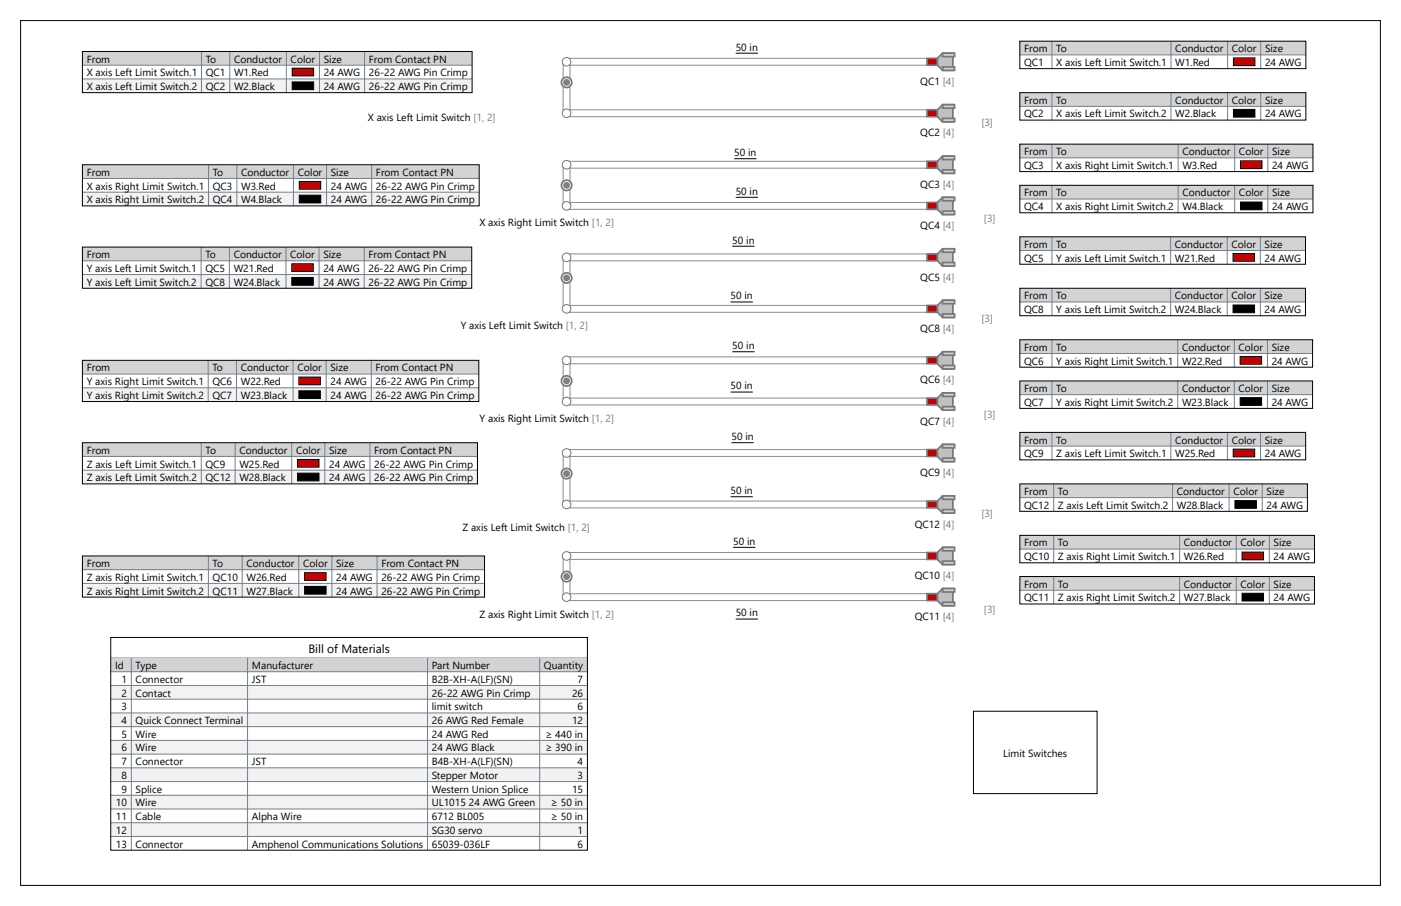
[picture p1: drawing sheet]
<svg xmlns="http://www.w3.org/2000/svg" width="432mm" height="279mm" viewBox="0 0 432 279" stroke-linecap="round" stroke-linejoin="round" font-family="sans-serif">
<path d="M6.3 6.3h419.1v266.7h-419.1z" fill="none" stroke="#000" stroke-width=".31"/>
<path d="M34.1 196.6h146.9v65.6h-146.9z" fill-rule="evenodd" fill="#fff"/>
<path d="M34.1 202.9h146.9" fill="none" stroke="#708090" stroke-width=".31"/>
<path d="M34.1 202.9h146.9v4.3h-146.9z" fill-rule="evenodd" fill="#d3d3d3"/>
<path d="M34.1 207.2h146.9" fill="none" stroke="#708090" stroke-width=".31"/>
<path d="M34.1 211.4h146.9v4.2h-146.9z" fill-rule="evenodd" fill="#f2f2f2"/>
<path d="M34.1 211.4h146.9M34.1 215.6h146.9" fill="none" stroke="#708090" stroke-width=".31"/>
<path d="M34.1 219.9h146.9v4.2h-146.9z" fill-rule="evenodd" fill="#f2f2f2"/>
<path d="M34.1 219.9h146.9M34.1 224.1h146.9" fill="none" stroke="#708090" stroke-width=".31"/>
<path d="M34.1 228.3h146.9v4.3h-146.9z" fill-rule="evenodd" fill="#f2f2f2"/>
<path d="M34.1 228.3h146.9M34.1 232.6h146.9" fill="none" stroke="#708090" stroke-width=".31"/>
<path d="M34.1 236.8h146.9v4.2h-146.9z" fill-rule="evenodd" fill="#f2f2f2"/>
<path d="M34.1 236.8h146.9M34.1 241h146.9" fill="none" stroke="#708090" stroke-width=".31"/>
<path d="M34.1 245.3h146.9v4.2h-146.9z" fill-rule="evenodd" fill="#f2f2f2"/>
<path d="M34.1 245.3h146.9M34.1 249.5h146.9" fill="none" stroke="#708090" stroke-width=".31"/>
<path d="M34.1 253.7h146.9v4.3h-146.9z" fill-rule="evenodd" fill="#f2f2f2"/>
<path d="M40.5 202.9v59.3M76.3 202.9v59.3M131.8 202.9v59.3M166.3 202.9v59.3M34.1 253.7h146.9M34.1 258h146.9" fill="none" stroke="#708090" stroke-width=".31"/>
<path d="M34.1 196.6h146.9v65.6h-146.9z" fill="none" stroke="#000" stroke-width=".31"/>
<path d="M25.4 15.9h120.1v12.7h-120.1z" fill-rule="evenodd" fill="#fff"/>
<path d="M25.4 15.9h120.1v4.2h-120.1z" fill-rule="evenodd" fill="#d3d3d3"/>
<path d="M25.4 20.1h120.1" fill="none" stroke="#708090" stroke-width=".31"/>
<path d="M25.4 24.3h120.1v4.3h-120.1z" fill-rule="evenodd" fill="#f2f2f2"/>
<path d="M62.1 15.9v12.7M70.8 15.9v12.7M88.3 15.9v12.7M98.5 15.9v12.7M112.4 15.9v12.7M25.4 24.3h120.1" fill="none" stroke="#708090" stroke-width=".31"/>
<path d="M90.1 21h6.6v2.4h-6.6z" fill-rule="evenodd" fill="#c00" stroke="#000" stroke-width=".31"/>
<path d="M90.1 25.3h6.6v2.3h-6.6z" fill-rule="evenodd" fill="#000" stroke="#000" stroke-width=".31"/>
<path d="M25.4 15.9h120.1v12.7h-120.1z" fill="none" stroke="#000" stroke-width=".31"/>
<path d="M314.3 12.7h88.2v8.5h-88.2z" fill-rule="evenodd" fill="#fff"/>
<path d="M314.3 12.7h88.2v4.2h-88.2z" fill-rule="evenodd" fill="#d3d3d3"/>
<path d="M314.3 16.9h88.2M324.2 12.7v8.5M360.9 12.7v8.5M378.4 12.7v8.5M388.6 12.7v8.5" fill="none" stroke="#708090" stroke-width=".31"/>
<path d="M380.2 17.9h6.6v2.3h-6.6z" fill-rule="evenodd" fill="#c00" stroke="#000" stroke-width=".31"/>
<path d="M314.3 12.7h88.2v8.5h-88.2z" fill="none" stroke="#000" stroke-width=".31"/>
<path d="M25.4 50.8h122.3v12.7h-122.3z" fill-rule="evenodd" fill="#fff"/>
<path d="M25.4 50.8h122.3v4.2h-122.3z" fill-rule="evenodd" fill="#d3d3d3"/>
<path d="M25.4 55h122.3" fill="none" stroke="#708090" stroke-width=".31"/>
<path d="M25.4 59.3h122.3v4.2h-122.3z" fill-rule="evenodd" fill="#f2f2f2"/>
<path d="M25.4 59.3h122.3M64.3 50.8v12.7M73 50.8v12.7M90.4 50.8v12.7M100.6 50.8v12.7M114.6 50.8v12.7" fill="none" stroke="#708090" stroke-width=".31"/>
<path d="M92.2 56h6.7v2.3h-6.7z" fill-rule="evenodd" fill="#c00" stroke="#000" stroke-width=".31"/>
<path d="M92.2 60.2h6.7v2.4h-6.7z" fill-rule="evenodd" fill="#000" stroke="#000" stroke-width=".31"/>
<path d="M25.4 50.8h122.3v12.7h-122.3z" fill="none" stroke="#000" stroke-width=".31"/>
<path d="M314.3 44.4h90.4v8.5h-90.4z" fill-rule="evenodd" fill="#fff"/>
<path d="M314.3 44.4h90.4v4.3h-90.4z" fill-rule="evenodd" fill="#d3d3d3"/>
<path d="M314.3 48.7h90.4M324.2 44.4v8.5M363.1 44.4v8.5M380.5 44.4v8.5M390.7 44.4v8.5" fill="none" stroke="#708090" stroke-width=".31"/>
<path d="M382.3 49.6h6.7v2.4h-6.7z" fill-rule="evenodd" fill="#c00" stroke="#000" stroke-width=".31"/>
<path d="M314.3 44.4h90.4v8.5h-90.4z" fill="none" stroke="#000" stroke-width=".31"/>
<path d="M314.3 57.2h90.4v8.4h-90.4z" fill-rule="evenodd" fill="#fff"/>
<path d="M314.3 57.2h90.4v4.2h-90.4z" fill-rule="evenodd" fill="#d3d3d3"/>
<path d="M324.2 57.2v8.4M363.1 57.2v8.4M380.5 57.2v8.4M390.7 57.2v8.4M314.3 61.4h90.4" fill="none" stroke="#708090" stroke-width=".31"/>
<path d="M382.3 62.3h6.7v2.4h-6.7z" fill-rule="evenodd" fill="#000" stroke="#000" stroke-width=".31"/>
<path d="M314.3 57.2h90.4v8.4h-90.4z" fill="none" stroke="#000" stroke-width=".31"/>
<path d="M314.3 28.6h88.2v8.4h-88.2z" fill-rule="evenodd" fill="#fff"/>
<path d="M314.3 28.6h88.2v4.2h-88.2z" fill-rule="evenodd" fill="#d3d3d3"/>
<path d="M314.3 32.8h88.2M324.2 28.6v8.4M360.9 28.6v8.4M378.4 28.6v8.4M388.6 28.6v8.4" fill="none" stroke="#708090" stroke-width=".31"/>
<path d="M380.2 33.7h6.6v2.4h-6.6z" fill-rule="evenodd" fill="#000" stroke="#000" stroke-width=".31"/>
<path d="M314.3 28.6h88.2v8.4h-88.2z" fill="none" stroke="#000" stroke-width=".31"/>
<path d="M25.4 76.2h120v12.7h-120z" fill-rule="evenodd" fill="#fff"/>
<path d="M25.4 76.2h120v4.2h-120z" fill-rule="evenodd" fill="#d3d3d3"/>
<path d="M25.4 80.4h120" fill="none" stroke="#708090" stroke-width=".31"/>
<path d="M25.4 84.7h120v4.2h-120z" fill-rule="evenodd" fill="#f2f2f2"/>
<path d="M62 76.2v12.7M70.7 76.2v12.7M88.1 76.2v12.7M98.3 76.2v12.7M112.3 76.2v12.7M25.4 84.7h120" fill="none" stroke="#708090" stroke-width=".31"/>
<path d="M89.9 81.4h6.6v2.3h-6.6z" fill-rule="evenodd" fill="#c00" stroke="#000" stroke-width=".31"/>
<path d="M89.9 85.6h6.6v2.4h-6.6z" fill-rule="evenodd" fill="#000" stroke="#000" stroke-width=".31"/>
<path d="M25.4 76.2h120v12.7h-120z" fill="none" stroke="#000" stroke-width=".31"/>
<path d="M25.4 111.1h122.2v12.7h-122.2z" fill-rule="evenodd" fill="#fff"/>
<path d="M25.4 111.1h122.2v4.3h-122.2z" fill-rule="evenodd" fill="#d3d3d3"/>
<path d="M25.4 115.4h122.2" fill="none" stroke="#708090" stroke-width=".31"/>
<path d="M25.4 119.6h122.2v4.2h-122.2z" fill-rule="evenodd" fill="#f2f2f2"/>
<path d="M25.4 119.6h122.2M64.2 111.1v12.7M72.9 111.1v12.7M90.3 111.1v12.7M100.5 111.1v12.7M114.4 111.1v12.7" fill="none" stroke="#708090" stroke-width=".31"/>
<path d="M92.1 116.3h6.6v2.4h-6.6z" fill-rule="evenodd" fill="#c00" stroke="#000" stroke-width=".31"/>
<path d="M92.1 120.5h6.6v2.4h-6.6z" fill-rule="evenodd" fill="#000" stroke="#000" stroke-width=".31"/>
<path d="M25.4 111.1h122.2v12.7h-122.2z" fill="none" stroke="#000" stroke-width=".31"/>
<path d="M314.3 73h88.1v8.5h-88.1z" fill-rule="evenodd" fill="#fff"/>
<path d="M314.3 73h88.1v4.3h-88.1z" fill-rule="evenodd" fill="#d3d3d3"/>
<path d="M314.3 77.3h88.1M324.2 73v8.5M360.8 73v8.5M378.2 73v8.5M388.4 73v8.5" fill="none" stroke="#708090" stroke-width=".31"/>
<path d="M380 78.2h6.7v2.4h-6.7z" fill-rule="evenodd" fill="#c00" stroke="#000" stroke-width=".31"/>
<path d="M314.3 73h88.1v8.5h-88.1z" fill="none" stroke="#000" stroke-width=".31"/>
<path d="M314.3 104.8h90.2v8.4h-90.2z" fill-rule="evenodd" fill="#fff"/>
<path d="M314.3 104.8h90.2v4.2h-90.2z" fill-rule="evenodd" fill="#d3d3d3"/>
<path d="M314.3 109h90.2M324.2 104.8v8.4M363 104.8v8.4M380.4 104.8v8.4M390.6 104.8v8.4" fill="none" stroke="#708090" stroke-width=".31"/>
<path d="M382.2 109.9h6.6v2.4h-6.6z" fill-rule="evenodd" fill="#c00" stroke="#000" stroke-width=".31"/>
<path d="M314.3 104.8h90.2v8.4h-90.2z" fill="none" stroke="#000" stroke-width=".31"/>
<path d="M314.3 117.5h90.2v8.4h-90.2z" fill-rule="evenodd" fill="#fff"/>
<path d="M314.3 117.5h90.2v4.2h-90.2z" fill-rule="evenodd" fill="#d3d3d3"/>
<path d="M324.2 117.5v8.4M363 117.5v8.4M380.4 117.5v8.4M390.6 117.5v8.4M314.3 121.7h90.2" fill="none" stroke="#708090" stroke-width=".31"/>
<path d="M382.2 122.6h6.6v2.4h-6.6z" fill-rule="evenodd" fill="#000" stroke="#000" stroke-width=".31"/>
<path d="M314.3 117.5h90.2v8.4h-90.2z" fill="none" stroke="#000" stroke-width=".31"/>
<path d="M314.3 88.9h88.1v8.5h-88.1z" fill-rule="evenodd" fill="#fff"/>
<path d="M314.3 88.9h88.1v4.2h-88.1z" fill-rule="evenodd" fill="#d3d3d3"/>
<path d="M314.3 93.1h88.1M324.2 88.9v8.5M360.8 88.9v8.5M378.2 88.9v8.5M388.4 88.9v8.5" fill="none" stroke="#708090" stroke-width=".31"/>
<path d="M380 94.1h6.7v2.3h-6.7z" fill-rule="evenodd" fill="#000" stroke="#000" stroke-width=".31"/>
<path d="M314.3 88.9h88.1v8.5h-88.1z" fill="none" stroke="#000" stroke-width=".31"/>
<path d="M25.4 136.5h121.8v12.7h-121.8z" fill-rule="evenodd" fill="#fff"/>
<path d="M25.4 136.5h121.8v4.3h-121.8z" fill-rule="evenodd" fill="#d3d3d3"/>
<path d="M25.4 140.8h121.8" fill="none" stroke="#708090" stroke-width=".31"/>
<path d="M25.4 145h121.8v4.2h-121.8z" fill-rule="evenodd" fill="#f2f2f2"/>
<path d="M62 136.5v12.7M72.5 136.5v12.7M89.9 136.5v12.7M100.1 136.5v12.7M114 136.5v12.7M25.4 145h121.8" fill="none" stroke="#708090" stroke-width=".31"/>
<path d="M91.7 141.7h6.6v2.4h-6.6z" fill-rule="evenodd" fill="#c00" stroke="#000" stroke-width=".31"/>
<path d="M91.7 145.9h6.6v2.4h-6.6z" fill-rule="evenodd" fill="#000" stroke="#000" stroke-width=".31"/>
<path d="M25.4 136.5h121.8v12.7h-121.8z" fill="none" stroke="#000" stroke-width=".31"/>
<path d="M25.4 171.4h123.9v12.7h-123.9z" fill-rule="evenodd" fill="#fff"/>
<path d="M25.4 171.4h123.9v4.3h-123.9z" fill-rule="evenodd" fill="#d3d3d3"/>
<path d="M25.4 175.7h123.9" fill="none" stroke="#708090" stroke-width=".31"/>
<path d="M25.4 179.9h123.9v4.2h-123.9z" fill-rule="evenodd" fill="#f2f2f2"/>
<path d="M25.4 179.9h123.9M64.2 171.4v12.7M74.6 171.4v12.7M92.1 171.4v12.7M102.3 171.4v12.7M116.2 171.4v12.7" fill="none" stroke="#708090" stroke-width=".31"/>
<path d="M93.9 176.6h6.6v2.4h-6.6z" fill-rule="evenodd" fill="#c00" stroke="#000" stroke-width=".31"/>
<path d="M93.9 180.8h6.6v2.4h-6.6z" fill-rule="evenodd" fill="#000" stroke="#000" stroke-width=".31"/>
<path d="M25.4 171.4h123.9v12.7h-123.9z" fill="none" stroke="#000" stroke-width=".31"/>
<path d="M314.3 133.3h88.1v8.5h-88.1z" fill-rule="evenodd" fill="#fff"/>
<path d="M314.3 133.3h88.1v4.3h-88.1z" fill-rule="evenodd" fill="#d3d3d3"/>
<path d="M314.3 137.6h88.1M324.2 133.3v8.5M360.9 133.3v8.5M378.3 133.3v8.5M388.5 133.3v8.5" fill="none" stroke="#708090" stroke-width=".31"/>
<path d="M380.1 138.5h6.6v2.4h-6.6z" fill-rule="evenodd" fill="#c00" stroke="#000" stroke-width=".31"/>
<path d="M314.3 133.3h88.1v8.5h-88.1z" fill="none" stroke="#000" stroke-width=".31"/>
<path d="M314.3 165.1h90.8v8.5h-90.8z" fill-rule="evenodd" fill="#fff"/>
<path d="M314.3 165.1h90.8v4.2h-90.8z" fill-rule="evenodd" fill="#d3d3d3"/>
<path d="M314.3 169.3h90.8M324.8 165.1v8.5M363.6 165.1v8.5M381 165.1v8.5M391.2 165.1v8.5" fill="none" stroke="#708090" stroke-width=".31"/>
<path d="M382.8 170.3h6.6v2.3h-6.6z" fill-rule="evenodd" fill="#c00" stroke="#000" stroke-width=".31"/>
<path d="M314.3 165.1h90.8v8.5h-90.8z" fill="none" stroke="#000" stroke-width=".31"/>
<path d="M314.3 177.8h90.8v8.5h-90.8z" fill-rule="evenodd" fill="#fff"/>
<path d="M314.3 177.8h90.8v4.2h-90.8z" fill-rule="evenodd" fill="#d3d3d3"/>
<path d="M324.8 177.8v8.5M363.6 177.8v8.5M381 177.8v8.5M391.2 177.8v8.5M314.3 182h90.8" fill="none" stroke="#708090" stroke-width=".31"/>
<path d="M382.8 183h6.6v2.3h-6.6z" fill-rule="evenodd" fill="#000" stroke="#000" stroke-width=".31"/>
<path d="M314.3 177.8h90.8v8.5h-90.8z" fill="none" stroke="#000" stroke-width=".31"/>
<path d="M314.3 149.2h88.7v8.5h-88.7z" fill-rule="evenodd" fill="#fff"/>
<path d="M314.3 149.2h88.7v4.3h-88.7z" fill-rule="evenodd" fill="#d3d3d3"/>
<path d="M314.3 153.5h88.7M324.8 149.2v8.5M361.4 149.2v8.5M378.8 149.2v8.5M389 149.2v8.5" fill="none" stroke="#708090" stroke-width=".31"/>
<path d="M380.6 154.4h6.6v2.4h-6.6z" fill-rule="evenodd" fill="#000" stroke="#000" stroke-width=".31"/>
<path d="M314.3 149.2h88.7v8.5h-88.7z" fill="none" stroke="#000" stroke-width=".31"/>
<g fill="#fff" stroke="#8c8c8c" stroke-width=".31">
<path d="M174.7 18.1l110.8-.1 .2 .3v1.5l-.2 .3h-110.6l-.3-.3z" fill-rule="evenodd"/>
<path d="M173.6 19.2h2v6.2l-2-.1z" fill-rule="evenodd"/>
<path d="M174.7 49.9l110.8-.2 .2 .3v1.6l-.2 .3h-110.6l-.3-.3z" fill-rule="evenodd"/>
<path d="M173.6 50.9h2v6.2l-2-.1z" fill-rule="evenodd"/>
<path d="M174.7 62.6l110.8-.2 .2 .3v1.6l-.2 .3h-110.6l-.3-.3z" fill-rule="evenodd"/>
<path d="M173.6 57.3h2v6.2l-2-.1z" fill-rule="evenodd"/>
<path d="M174.7 34l110.8-.1 .2 .2v1.6l-.2 .3h-110.6l-.3-.3z" fill-rule="evenodd"/>
<path d="M173.6 25.5l1.8-.1 .3 .3v9l-.3 .2h-1.6l-.2-.2z" fill-rule="evenodd"/>
<path d="M174.8 78.4l110.7-.1 .2 .3v1.6l-.2 .2h-110.6l-.3-.2z" fill-rule="evenodd"/>
<path d="M173.7 79.4l1.9 .1v6.2l-2-.1z" fill-rule="evenodd"/>
<path d="M174.8 94.2h110.7l.2 .3v1.5l-.2 .3h-110.6l-.3-.3z" fill-rule="evenodd"/>
<path d="M173.7 85.8l1.7-.1 .3 .3v9l-.3 .2h-1.6l-.2-.2z" fill-rule="evenodd"/>
<path d="M174.8 110.1h110.7l.2 .2v1.6l-.2 .3h-110.6l-.3-.3z" fill-rule="evenodd"/>
<path d="M173.6 111.3h2v6.1l-2-.1z" fill-rule="evenodd"/>
<path d="M174.8 122.8h110.7l.2 .2v1.6l-.2 .3h-110.6l-.3-.3z" fill-rule="evenodd"/>
<path d="M173.7 117.5l1.9 .1v6.2l-2-.1z" fill-rule="evenodd"/>
<path d="M173.7 139.7l1.9 .1v6.2l-2-.1z" fill-rule="evenodd"/>
<path d="M174.8 138.7l110.7-.1 .2 .3v1.6l-.2 .3h-110.6l-.3-.3z" fill-rule="evenodd"/>
<path d="M173.6 146.2l1.8-.2 .3 .3v9l-.3 .3h-1.6l-.2-.3z" fill-rule="evenodd"/>
<path d="M174.8 154.6l110.7-.1 .2 .3v1.6l-.2 .2h-110.6l-.3-.2z" fill-rule="evenodd"/>
<path d="M173.7 171.5l1.9 .1v6.2l-2-.1z" fill-rule="evenodd"/>
<path d="M174.8 170.4h110.7l.2 .3v1.5l-.2 .3h-110.6l-.3-.3z" fill-rule="evenodd"/>
<path d="M174.8 183.1h110.7l.2 .3v1.5l-.2 .3h-110.6l-.3-.3z" fill-rule="evenodd"/>
<path d="M173.7 177.8l1.9 .1v6.2l-2-.1z" fill-rule="evenodd"/>
</g>
<g fill="#fff" stroke="#787878" stroke-width=".31">
<circle cx="174.6" cy="19.1" r="1.32"/>
<circle cx="174.6" cy="50.8" r="1.32"/>
<circle cx="174.6" cy="63.5" r="1.32"/>
<circle cx="174.6" cy="34.9" r="1.32"/>
<circle cx="174.6" cy="79.4" r="1.32"/>
<circle cx="174.6" cy="95.3" r="1.32"/>
<circle cx="174.6" cy="111.1" r="1.32"/>
<circle cx="174.6" cy="123.8" r="1.32"/>
<circle cx="174.6" cy="139.7" r="1.32"/>
<circle cx="174.6" cy="155.6" r="1.32"/>
<circle cx="174.6" cy="171.5" r="1.32"/>
<circle cx="174.6" cy="184.2" r="1.32"/>
</g>
<path d="M285.8 18h3.1v2.1h-3.1z" fill-rule="evenodd" fill="#c00" stroke="#787878" stroke-width=".53"/>
<path d="M288.9 18l1.6-1.6h3.2v5.3h-3.2l-1.6-1.6z" fill-rule="evenodd" fill="#c0c0c0" stroke="#787878" stroke-width=".53"/>
<g fill="#d3d3d3" stroke="#787878" stroke-width=".53">
<path d="M290.5 20.6h3.7v1.1h-3.7z" fill-rule="evenodd"/>
<path d="M290.5 16.4h3.7v1.1h-3.7z" fill-rule="evenodd"/>
</g>
<path d="M285.8 49.7h3.1v2.2h-3.1z" fill-rule="evenodd" fill="#c00" stroke="#787878" stroke-width=".53"/>
<path d="M288.9 49.7l1.6-1.5h3.2v5.2h-3.2l-1.6-1.5z" fill-rule="evenodd" fill="#c0c0c0" stroke="#787878" stroke-width=".53"/>
<g fill="#d3d3d3" stroke="#787878" stroke-width=".53">
<path d="M290.5 52.4h3.7v1h-3.7z" fill-rule="evenodd"/>
<path d="M290.5 48.2h3.7v1h-3.7z" fill-rule="evenodd"/>
</g>
<path d="M285.8 62.4h3.1v2.2h-3.1z" fill-rule="evenodd" fill="#c00" stroke="#787878" stroke-width=".53"/>
<path d="M288.9 62.4l1.6-1.5h3.2v5.2h-3.2l-1.6-1.5z" fill-rule="evenodd" fill="#c0c0c0" stroke="#787878" stroke-width=".53"/>
<g fill="#d3d3d3" stroke="#787878" stroke-width=".53">
<path d="M290.5 65.1h3.7v1h-3.7z" fill-rule="evenodd"/>
<path d="M290.5 60.9h3.7v1h-3.7z" fill-rule="evenodd"/>
</g>
<path d="M285.8 33.9h3.1v2.1h-3.1z" fill-rule="evenodd" fill="#c00" stroke="#787878" stroke-width=".53"/>
<path d="M288.9 33.9l1.6-1.6h3.2v5.3h-3.2l-1.6-1.6z" fill-rule="evenodd" fill="#c0c0c0" stroke="#787878" stroke-width=".53"/>
<g fill="#d3d3d3" stroke="#787878" stroke-width=".53">
<path d="M290.5 36.5h3.7v1.1h-3.7z" fill-rule="evenodd"/>
<path d="M290.5 32.3h3.7v1h-3.7z" fill-rule="evenodd"/>
</g>
<path d="M285.8 78.3h3.1v2.1h-3.1z" fill-rule="evenodd" fill="#c00" stroke="#787878" stroke-width=".53"/>
<path d="M288.9 78.3l1.6-1.6h3.2v5.3h-3.2l-1.6-1.6z" fill-rule="evenodd" fill="#c0c0c0" stroke="#787878" stroke-width=".53"/>
<g fill="#d3d3d3" stroke="#787878" stroke-width=".53">
<path d="M290.5 81h3.7v1h-3.7z" fill-rule="evenodd"/>
<path d="M290.5 76.7h3.7v1.1h-3.7z" fill-rule="evenodd"/>
</g>
<path d="M285.8 110.1h3.1v2.1h-3.1z" fill-rule="evenodd" fill="#c00" stroke="#787878" stroke-width=".53"/>
<path d="M288.9 110.1l1.6-1.6h3.2v5.3h-3.2l-1.6-1.6z" fill-rule="evenodd" fill="#c0c0c0" stroke="#787878" stroke-width=".53"/>
<g fill="#d3d3d3" stroke="#787878" stroke-width=".53">
<path d="M290.5 112.7h3.7v1.1h-3.7z" fill-rule="evenodd"/>
<path d="M290.5 108.5h3.7v1h-3.7z" fill-rule="evenodd"/>
</g>
<path d="M285.8 122.8h3.1v2.1h-3.1z" fill-rule="evenodd" fill="#c00" stroke="#787878" stroke-width=".53"/>
<path d="M288.9 122.8l1.6-1.6h3.2v5.3h-3.2l-1.6-1.6z" fill-rule="evenodd" fill="#c0c0c0" stroke="#787878" stroke-width=".53"/>
<g fill="#d3d3d3" stroke="#787878" stroke-width=".53">
<path d="M290.5 125.4h3.7v1.1h-3.7z" fill-rule="evenodd"/>
<path d="M290.5 121.2h3.7v1h-3.7z" fill-rule="evenodd"/>
</g>
<path d="M285.8 94.2h3.1v2.1h-3.1z" fill-rule="evenodd" fill="#c00" stroke="#787878" stroke-width=".53"/>
<path d="M288.9 94.2l1.6-1.6h3.2v5.3h-3.2l-1.6-1.6z" fill-rule="evenodd" fill="#c0c0c0" stroke="#787878" stroke-width=".53"/>
<g fill="#d3d3d3" stroke="#787878" stroke-width=".53">
<path d="M290.5 96.8h3.7v1.1h-3.7z" fill-rule="evenodd"/>
<path d="M290.5 92.6h3.7v1.1h-3.7z" fill-rule="evenodd"/>
</g>
<path d="M285.8 138.6h3.1v2.2h-3.1z" fill-rule="evenodd" fill="#c00" stroke="#787878" stroke-width=".53"/>
<path d="M290.5 137.1h3.2v5.2h-3.2l-1.6-1.5v-2.2z" fill-rule="evenodd" fill="#c0c0c0" stroke="#787878" stroke-width=".53"/>
<g fill="#d3d3d3" stroke="#787878" stroke-width=".53">
<path d="M290.5 141.3h3.7v1h-3.7z" fill-rule="evenodd"/>
<path d="M290.5 137.1h3.7v1h-3.7z" fill-rule="evenodd"/>
</g>
<path d="M285.8 170.4h3.1v2.1h-3.1z" fill-rule="evenodd" fill="#c00" stroke="#787878" stroke-width=".53"/>
<path d="M290.5 168.8h3.2v5.3h-3.2l-1.6-1.6v-2.1z" fill-rule="evenodd" fill="#c0c0c0" stroke="#787878" stroke-width=".53"/>
<g fill="#d3d3d3" stroke="#787878" stroke-width=".53">
<path d="M290.5 173h3.7v1.1h-3.7z" fill-rule="evenodd"/>
<path d="M290.5 168.8h3.7v1.1h-3.7z" fill-rule="evenodd"/>
</g>
<path d="M285.8 183.1h3.1v2.1h-3.1z" fill-rule="evenodd" fill="#c00" stroke="#787878" stroke-width=".53"/>
<path d="M288.9 183.1l1.6-1.6h3.2v5.3h-3.2l-1.6-1.6z" fill-rule="evenodd" fill="#c0c0c0" stroke="#787878" stroke-width=".53"/>
<g fill="#d3d3d3" stroke="#787878" stroke-width=".53">
<path d="M290.5 185.7h3.7v1.1h-3.7z" fill-rule="evenodd"/>
<path d="M290.5 181.5h3.7v1.1h-3.7z" fill-rule="evenodd"/>
</g>
<path d="M285.8 154.5h3.1v2.1h-3.1z" fill-rule="evenodd" fill="#c00" stroke="#787878" stroke-width=".53"/>
<path d="M290.5 152.9h3.2v5.3h-3.2l-1.6-1.6v-2.1z" fill-rule="evenodd" fill="#c0c0c0" stroke="#787878" stroke-width=".53"/>
<g fill="#d3d3d3" stroke="#787878" stroke-width=".53">
<path d="M290.5 157.2h3.7v1h-3.7z" fill-rule="evenodd"/>
<path d="M290.5 152.9h3.7v1.1h-3.7z" fill-rule="evenodd"/>
</g>
<circle cx="174.6" cy="25.4" r="1.59" fill="#fff" stroke="#787878" stroke-width=".53"/>
<circle cx="174.6" cy="25.4" r="1.06" fill="#808080"/>
<circle cx="174.6" cy="57.2" r="1.59" fill="#fff" stroke="#787878" stroke-width=".53"/>
<circle cx="174.6" cy="57.2" r="1.06" fill="#808080"/>
<circle cx="174.6" cy="85.7" r="1.59" fill="#fff" stroke="#787878" stroke-width=".53"/>
<circle cx="174.6" cy="85.7" r="1.06" fill="#808080"/>
<circle cx="174.6" cy="117.5" r="1.59" fill="#fff" stroke="#787878" stroke-width=".53"/>
<circle cx="174.6" cy="117.5" r="1.06" fill="#808080"/>
<circle cx="174.6" cy="146.1" r="1.59" fill="#fff" stroke="#787878" stroke-width=".53"/>
<circle cx="174.6" cy="146.1" r="1.06" fill="#808080"/>
<circle cx="174.6" cy="177.8" r="1.59" fill="#fff" stroke="#787878" stroke-width=".53"/>
<circle cx="174.6" cy="177.8" r="1.06" fill="#808080"/>
<path d="M226.8 16.4h6.8M226.3 48.9h6.8M225.7 75.9h6.9M226.8 60.8h6.8M225.2 93.1h6.8M225.7 108.5h6.9M225.2 120.9h6.8M225.4 136.5h6.9M225.2 153.2h6.8M226 168.8h6.8M226.8 190.9h6.8M300 219.3h38.1v25.4h-38.1z" fill="none" stroke="#000" stroke-width=".31"/>
<text font-size="3.7" x="95" y="201.3">Bill of Materials</text>
<g font-size="3.2">
<text x="226.8" y="15.6">50 in</text>
<text x="315.6" y="16.1">From</text>
<text x="325.5" y="16.1">To</text>
<text x="362.2" y="16.1">Conductor</text>
<text x="379.7" y="16.1">Color</text>
<text x="389.9" y="16.1">Size</text>
<text x="26.7" y="19.3">From</text>
<text x="26.7" y="23.5">X axis Left Limit Switch.1</text>
<text x="63.4" y="19.3">To</text>
<text x="63.4" y="23.5">QC1</text>
<text x="72.1" y="19.3">Conductor</text>
<text x="72.1" y="23.5">W1.Red</text>
<text x="89.6" y="19.3">Color</text>
<text x="99.8" y="19.3">Size</text>
<text x="99.8" y="23.5">24 AWG</text>
<text x="113.7" y="19.3">From Contact PN</text>
<text x="113.7" y="23.5">26-22 AWG Pin Crimp</text>
<text x="315.6" y="20.4">QC1</text>
<text x="325.5" y="20.4">X axis Left Limit Switch.1</text>
<text x="362.2" y="20.4">W1.Red</text>
<text x="389.9" y="20.4">24 AWG</text>
<text x="26.7" y="27.8">X axis Left Limit Switch.2</text>
<text x="63.4" y="27.8">QC2</text>
<text x="72.1" y="27.8">W2.Black</text>
<text x="99.8" y="27.8">24 AWG</text>
<text x="113.7" y="27.8">26-22 AWG Pin Crimp</text>
<text x="283.6" y="26.2">QC1 [4]</text>
<text x="315.6" y="32">From</text>
<text x="325.5" y="32">To</text>
<text x="362.2" y="32">Conductor</text>
<text x="379.7" y="32">Color</text>
<text x="389.9" y="32">Size</text>
<text x="113.4" y="37.3">X axis Left Limit Switch [1, 2]</text>
<text x="315.6" y="36.2">QC2</text>
<text x="325.5" y="36.2">X axis Left Limit Switch.2</text>
<text x="362.2" y="36.2">W2.Black</text>
<text x="389.9" y="36.2">24 AWG</text>
<text x="283.6" y="42.1">QC2 [4]</text>
<text x="315.6" y="47.9">From</text>
<text x="325.5" y="47.9">To</text>
<text x="364.4" y="47.9">Conductor</text>
<text x="381.9" y="47.9">Color</text>
<text x="392.1" y="47.9">Size</text>
<text x="226.3" y="48.1">50 in</text>
<text x="315.6" y="52.1">QC3</text>
<text x="325.5" y="52.1">X axis Right Limit Switch.1</text>
<text x="364.4" y="52.1">W3.Red</text>
<text x="392.1" y="52.1">24 AWG</text>
<text x="26.7" y="54.2">From</text>
<text x="26.7" y="58.5">X axis Right Limit Switch.1</text>
<text x="65.6" y="54.2">To</text>
<text x="65.6" y="58.5">QC3</text>
<text x="74.3" y="54.2">Conductor</text>
<text x="74.3" y="58.5">W3.Red</text>
<text x="91.8" y="54.2">Color</text>
<text x="102" y="54.2">Size</text>
<text x="102" y="58.5">24 AWG</text>
<text x="115.9" y="54.2">From Contact PN</text>
<text x="115.9" y="58.5">26-22 AWG Pin Crimp</text>
<text x="283.6" y="57.9">QC3 [4]</text>
<text x="26.7" y="62.7">X axis Right Limit Switch.2</text>
<text x="65.6" y="62.7">QC4</text>
<text x="74.3" y="62.7">W4.Black</text>
<text x="102" y="62.7">24 AWG</text>
<text x="115.9" y="62.7">26-22 AWG Pin Crimp</text>
<text x="226.8" y="60.1">50 in</text>
<text x="315.6" y="60.6">From</text>
<text x="315.6" y="64.8">QC4</text>
<text x="325.5" y="60.6">To</text>
<text x="325.5" y="64.8">X axis Right Limit Switch.2</text>
<text x="364.4" y="60.6">Conductor</text>
<text x="364.4" y="64.8">W4.Black</text>
<text x="381.9" y="60.6">Color</text>
<text x="392.1" y="60.6">Size</text>
<text x="392.1" y="64.8">24 AWG</text>
<text x="147.7" y="69.8">X axis Right Limit Switch [1, 2]</text>
<text x="283.6" y="70.6">QC4 [4]</text>
<text x="225.7" y="75.1">50 in</text>
<text x="315.6" y="76.5">From</text>
<text x="325.5" y="76.5">To</text>
<text x="362.1" y="76.5">Conductor</text>
<text x="379.6" y="76.5">Color</text>
<text x="389.8" y="76.5">Size</text>
<text x="26.7" y="79.6">From</text>
<text x="26.7" y="83.9">Y axis Left Limit Switch.1</text>
<text x="63.3" y="79.6">To</text>
<text x="63.3" y="83.9">QC5</text>
<text x="72" y="79.6">Conductor</text>
<text x="72" y="83.9">W21.Red</text>
<text x="89.5" y="79.6">Color</text>
<text x="99.7" y="79.6">Size</text>
<text x="99.7" y="83.9">24 AWG</text>
<text x="113.6" y="79.6">From Contact PN</text>
<text x="113.6" y="83.9">26-22 AWG Pin Crimp</text>
<text x="315.6" y="80.7">QC5</text>
<text x="325.5" y="80.7">Y axis Left Limit Switch.1</text>
<text x="362.1" y="80.7">W21.Red</text>
<text x="389.8" y="80.7">24 AWG</text>
<text x="26.7" y="88.1">Y axis Left Limit Switch.2</text>
<text x="63.3" y="88.1">QC8</text>
<text x="72" y="88.1">W24.Black</text>
<text x="99.7" y="88.1">24 AWG</text>
<text x="113.6" y="88.1">26-22 AWG Pin Crimp</text>
<text x="283.6" y="86.5">QC5 [4]</text>
<text x="225.2" y="92.3">50 in</text>
<text x="315.6" y="92.3">From</text>
<text x="325.5" y="92.3">To</text>
<text x="362.1" y="92.3">Conductor</text>
<text x="379.6" y="92.3">Color</text>
<text x="389.8" y="92.3">Size</text>
<text x="142" y="101.3">Y axis Left Limit Switch [1, 2]</text>
<text x="315.6" y="96.6">QC8</text>
<text x="325.5" y="96.6">Y axis Left Limit Switch.2</text>
<text x="362.1" y="96.6">W24.Black</text>
<text x="389.8" y="96.6">24 AWG</text>
<text x="225.7" y="107.7">50 in</text>
<text x="283.6" y="102.4">QC8 [4]</text>
<text x="315.6" y="108.2">From</text>
<text x="315.6" y="112.4">QC6</text>
<text x="325.5" y="108.2">To</text>
<text x="325.5" y="112.4">Y axis Right Limit Switch.1</text>
<text x="364.3" y="108.2">Conductor</text>
<text x="364.3" y="112.4">W22.Red</text>
<text x="381.8" y="108.2">Color</text>
<text x="392" y="108.2">Size</text>
<text x="392" y="112.4">24 AWG</text>
<text x="26.7" y="114.6">From</text>
<text x="26.7" y="118.8">Y axis Right Limit Switch.1</text>
<text x="65.5" y="114.6">To</text>
<text x="65.5" y="118.8">QC6</text>
<text x="74.2" y="114.6">Conductor</text>
<text x="74.2" y="118.8">W22.Red</text>
<text x="91.6" y="114.6">Color</text>
<text x="101.9" y="114.6">Size</text>
<text x="101.9" y="118.8">24 AWG</text>
<text x="115.8" y="114.6">From Contact PN</text>
<text x="115.8" y="118.8">26-22 AWG Pin Crimp</text>
<text x="283.6" y="118.3">QC6 [4]</text>
<text x="26.7" y="123">Y axis Right Limit Switch.2</text>
<text x="65.5" y="123">QC7</text>
<text x="74.2" y="123">W23.Black</text>
<text x="101.9" y="123">24 AWG</text>
<text x="115.8" y="123">26-22 AWG Pin Crimp</text>
<text x="225.2" y="120.1">50 in</text>
<text x="315.6" y="120.9">From</text>
<text x="315.6" y="125.1">QC7</text>
<text x="325.5" y="120.9">To</text>
<text x="325.5" y="125.1">Y axis Right Limit Switch.2</text>
<text x="364.3" y="120.9">Conductor</text>
<text x="364.3" y="125.1">W23.Black</text>
<text x="381.8" y="120.9">Color</text>
<text x="392" y="120.9">Size</text>
<text x="392" y="125.1">24 AWG</text>
<text x="147.8" y="130.2">Y axis Right Limit Switch [1, 2]</text>
<text x="283.6" y="131">QC7 [4]</text>
<text x="225.4" y="135.7">50 in</text>
<text x="315.6" y="136.8">From</text>
<text x="325.5" y="136.8">To</text>
<text x="362.2" y="136.8">Conductor</text>
<text x="379.6" y="136.8">Color</text>
<text x="389.8" y="136.8">Size</text>
<text x="26.7" y="140">From</text>
<text x="63.4" y="140">To</text>
<text x="73.8" y="140">Conductor</text>
<text x="91.2" y="140">Color</text>
<text x="101.4" y="140">Size</text>
<text x="115.3" y="140">From Contact PN</text>
<text x="315.6" y="141">QC9</text>
<text x="325.5" y="141">Z axis Left Limit Switch.1</text>
<text x="362.2" y="141">W25.Red</text>
<text x="389.8" y="141">24 AWG</text>
<text x="26.7" y="144.2">Z axis Left Limit Switch.1</text>
<text x="26.7" y="148.4">Z axis Left Limit Switch.2</text>
<text x="63.4" y="144.2">QC9</text>
<text x="63.4" y="148.4">QC12</text>
<text x="73.8" y="144.2">W25.Red</text>
<text x="73.8" y="148.4">W28.Black</text>
<text x="101.4" y="144.2">24 AWG</text>
<text x="101.4" y="148.4">24 AWG</text>
<text x="115.3" y="144.2">26-22 AWG Pin Crimp</text>
<text x="115.3" y="148.4">26-22 AWG Pin Crimp</text>
<text x="283.6" y="146.8">QC9 [4]</text>
<text x="225.2" y="152.4">50 in</text>
<text x="315.6" y="152.7">From</text>
<text x="326.1" y="152.7">To</text>
<text x="362.7" y="152.7">Conductor</text>
<text x="380.2" y="152.7">Color</text>
<text x="390.4" y="152.7">Size</text>
<text x="315.6" y="156.9">QC12</text>
<text x="326.1" y="156.9">Z axis Left Limit Switch.2</text>
<text x="362.7" y="156.9">W28.Black</text>
<text x="390.4" y="156.9">24 AWG</text>
<text x="142.5" y="163.8">Z axis Left Limit Switch [1, 2]</text>
<text x="281.9" y="162.7">QC12 [4]</text>
<text x="226" y="168">50 in</text>
<text x="315.6" y="168.5">From</text>
<text x="315.6" y="172.8">QC10</text>
<text x="326.1" y="168.5">To</text>
<text x="326.1" y="172.8">Z axis Right Limit Switch.1</text>
<text x="364.9" y="168.5">Conductor</text>
<text x="364.9" y="172.8">W26.Red</text>
<text x="382.3" y="168.5">Color</text>
<text x="392.5" y="168.5">Size</text>
<text x="392.5" y="172.8">24 AWG</text>
<text x="26.7" y="174.9">From</text>
<text x="26.7" y="179.1">Z axis Right Limit Switch.1</text>
<text x="65.5" y="174.9">To</text>
<text x="65.5" y="179.1">QC10</text>
<text x="76" y="174.9">Conductor</text>
<text x="76" y="179.1">W26.Red</text>
<text x="93.4" y="174.9">Color</text>
<text x="103.6" y="174.9">Size</text>
<text x="103.6" y="179.1">24 AWG</text>
<text x="117.5" y="174.9">From Contact PN</text>
<text x="117.5" y="179.1">26-22 AWG Pin Crimp</text>
<text x="281.9" y="178.6">QC10 [4]</text>
<text x="26.7" y="183.3">Z axis Right Limit Switch.2</text>
<text x="65.5" y="183.3">QC11</text>
<text x="76" y="183.3">W27.Black</text>
<text x="103.6" y="183.3">24 AWG</text>
<text x="117.5" y="183.3">26-22 AWG Pin Crimp</text>
<text x="315.6" y="181.2">From</text>
<text x="315.6" y="185.5">QC11</text>
<text x="326.1" y="181.2">To</text>
<text x="326.1" y="185.5">Z axis Right Limit Switch.2</text>
<text x="364.9" y="181.2">Conductor</text>
<text x="364.9" y="185.5">W27.Black</text>
<text x="382.3" y="181.2">Color</text>
<text x="392.5" y="181.2">Size</text>
<text x="392.5" y="185.5">24 AWG</text>
<text x="147.8" y="190.5">Z axis Right Limit Switch [1, 2]</text>
<text x="226.8" y="190.1">50 in</text>
<text x="281.9" y="191.3">QC11 [4]</text>
<text x="35.5" y="206.4">Id</text>
<text x="41.8" y="206.4">Type</text>
<text x="77.6" y="206.4">Manufacturer</text>
<text x="133.1" y="206.4">Part Number</text>
<text x="167.7" y="206.4">Quantity</text>
<text x="37.4" y="210.6">1</text>
<text x="37.4" y="214.8">2</text>
<text x="41.8" y="210.6">Connector</text>
<text x="41.8" y="214.8">Contact</text>
<text x="77.6" y="210.6">JST</text>
<text x="133.1" y="210.6">B2B-XH-A(LF)(SN)</text>
<text x="133.1" y="214.8">26-22 AWG Pin Crimp</text>
<text x="176.3" y="214.8">26</text>
<text x="178" y="210.6">7</text>
<text x="37.4" y="219.1">3</text>
<text x="133.1" y="219.1">limit switch</text>
<text x="178" y="219.1">6</text>
<text x="37.4" y="223.3">4</text>
<text x="37.4" y="227.5">5</text>
<text x="41.8" y="223.3">Quick Connect Terminal</text>
<text x="41.8" y="227.5">Wire</text>
<text x="133.1" y="223.3">26 AWG Red Female</text>
<text x="133.1" y="227.5">24 AWG Red</text>
<text x="168.1" y="227.5">≥ 440 in</text>
<text x="176.3" y="223.3">12</text>
<text x="37.4" y="231.8">6</text>
<text x="41.8" y="231.8">Wire</text>
<text x="133.1" y="231.8">24 AWG Black</text>
<text x="168.1" y="231.8">≥ 390 in</text>
<text x="309.2" y="233.4">Limit Switches</text>
<text x="37.4" y="236">7</text>
<text x="41.8" y="236">Connector</text>
<text x="77.6" y="236">JST</text>
<text x="133.1" y="236">B4B-XH-A(LF)(SN)</text>
<text x="178" y="236">4</text>
<text x="37.4" y="240.2">8</text>
<text x="37.4" y="244.5">9</text>
<text x="41.8" y="244.5">Splice</text>
<text x="133.1" y="240.2">Stepper Motor</text>
<text x="133.1" y="244.5">Western Union Splice</text>
<text x="176.3" y="244.5">15</text>
<text x="178" y="240.2">3</text>
<text x="35.7" y="248.7">10</text>
<text x="41.8" y="248.7">Wire</text>
<text x="133.1" y="248.7">UL1015 24 AWG Green</text>
<text x="169.8" y="248.7">≥ 50 in</text>
<text x="35.7" y="252.9">11</text>
<text x="35.7" y="257.2">12</text>
<text x="41.8" y="252.9">Cable</text>
<text x="77.6" y="252.9">Alpha Wire</text>
<text x="133.1" y="252.9">6712 BL005</text>
<text x="133.1" y="257.2">SG30 servo</text>
<text x="169.8" y="252.9">≥ 50 in</text>
<text x="178" y="257.2">1</text>
<text x="35.7" y="261.4">13</text>
<text x="41.8" y="261.4">Connector</text>
<text x="77.6" y="261.4">Amphenol Communications Solutions</text>
<text x="133.1" y="261.4">65039-036LF</text>
<text x="178" y="261.4">6</text>
</g>
<g font-size="3.2" fill="#797979">
<text x="302.5" y="38.9">[3]</text>
<text x="303.3" y="68.5">[3]</text>
<text x="302.5" y="99.2">[3]</text>
<text x="303.3" y="128.8">[3]</text>
<text x="302.5" y="159.5">[3]</text>
<text x="303.3" y="189.2">[3]</text>
</g>
</svg>
